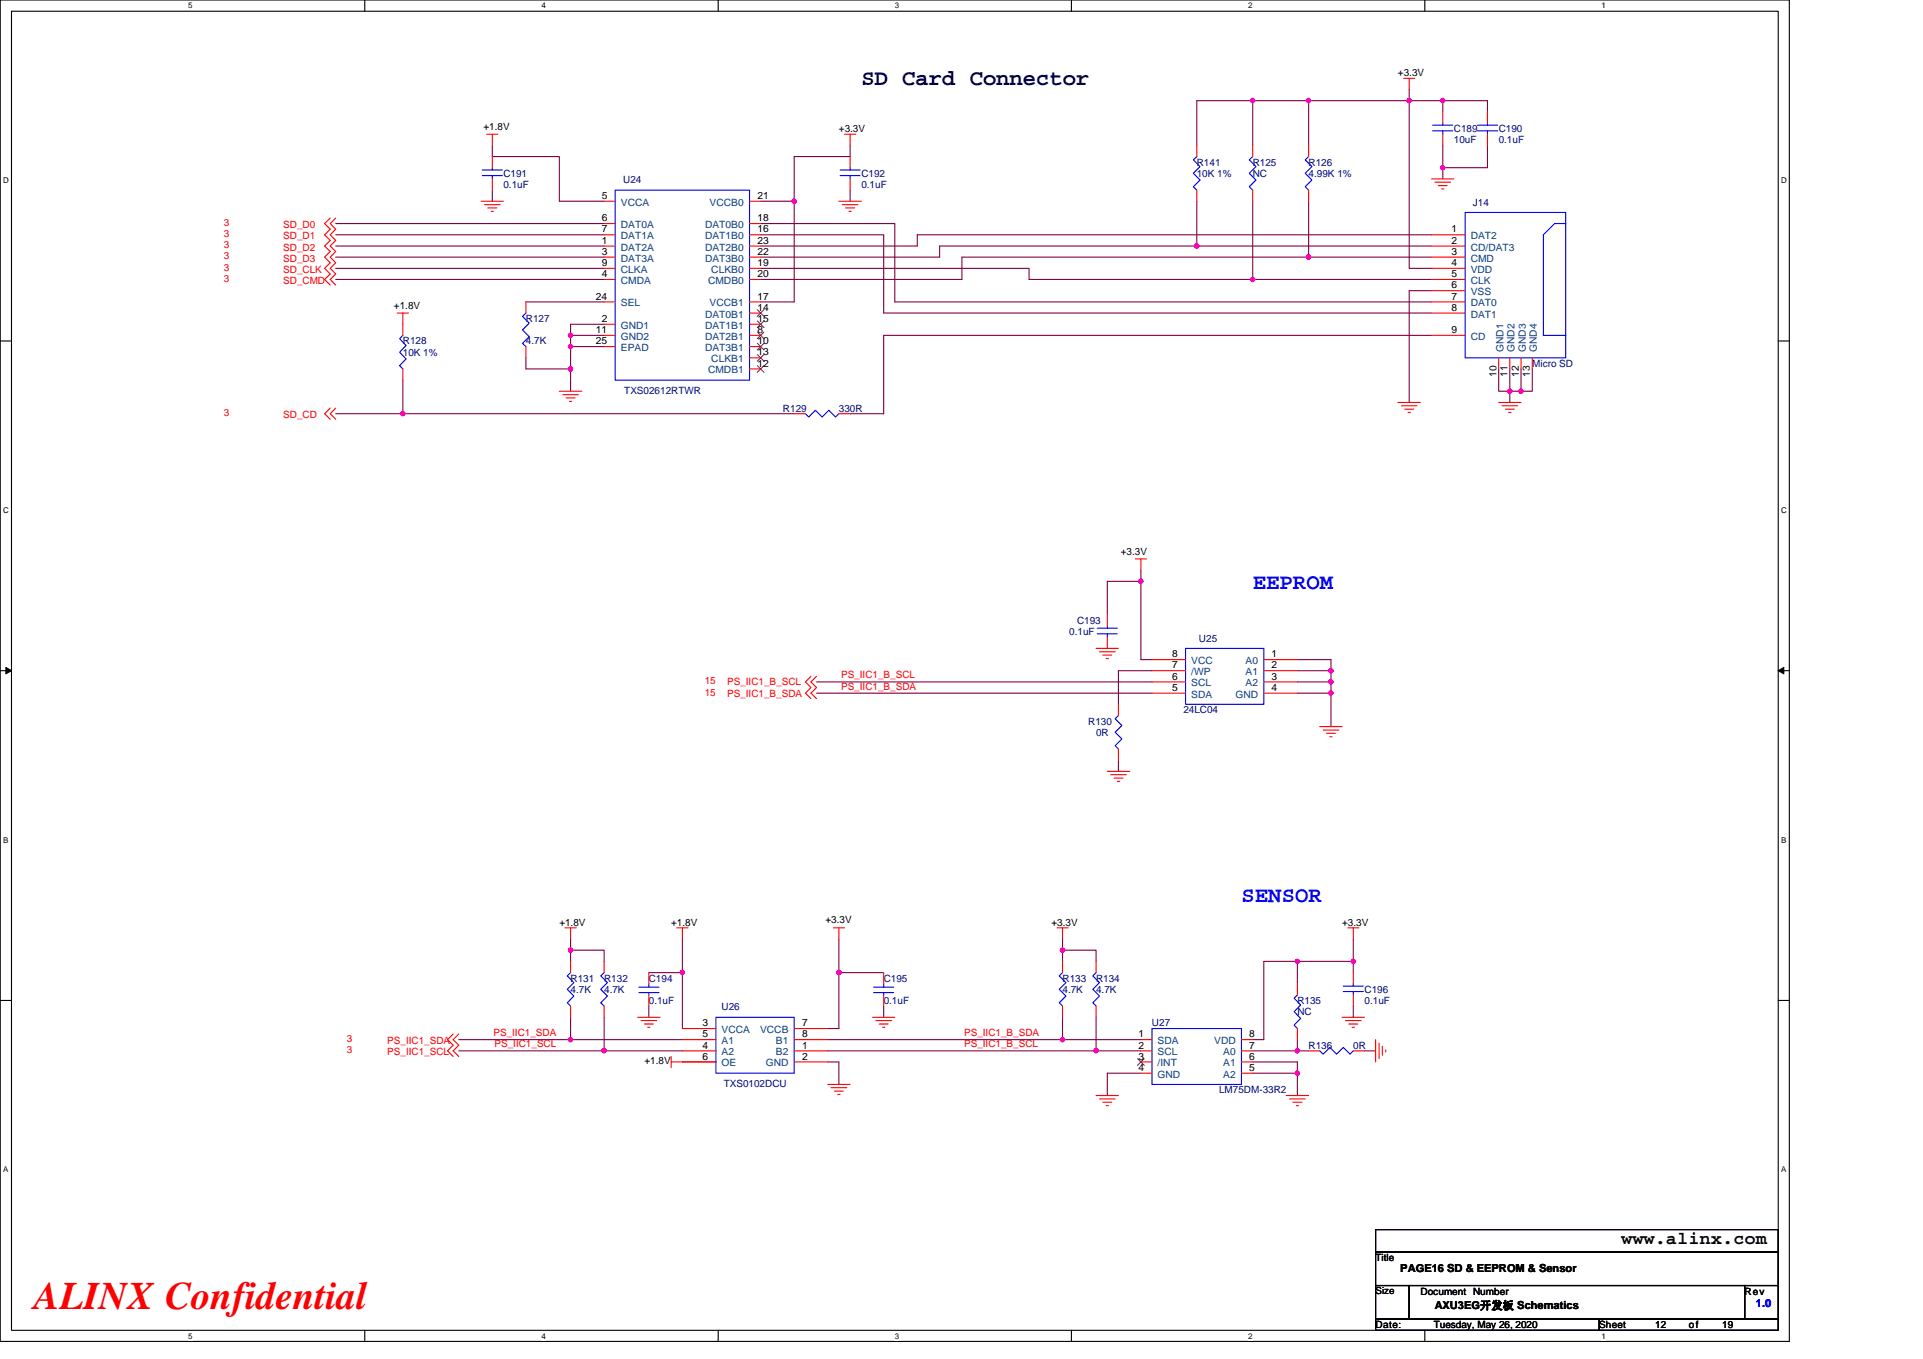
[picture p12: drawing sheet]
<svg xmlns="http://www.w3.org/2000/svg" width="297mm" height="210mm" viewBox="0 0 297 210" stroke-linecap="round" stroke-linejoin="round" font-family="sans-serif">
<path d="M0 0h276.4v207.3h-276.4zM1.8 1.7h272.9v203.8h-272.9z" fill="none" stroke="#000" stroke-width=".17"/>
<g fill="#fff">
<path d="M29.1 .2h.6v1.4h-.6z"/>
<path d="M29.1 205.7h.6v1.4h-.6z"/>
</g>
<path d="M56.3 0v1.7M56.3 205.5v1.8" fill="none" stroke="#000" stroke-width=".17"/>
<g fill="#fff">
<path d="M83.6 .2h.7v1.4h-.7z"/>
<path d="M83.6 205.7h.7v1.4h-.7z"/>
</g>
<path d="M110.9 0v1.7M110.9 205.5v1.8" fill="none" stroke="#000" stroke-width=".17"/>
<g fill="#fff">
<path d="M138.2 .2h.7v1.4h-.7z"/>
<path d="M138.2 205.7h.7v1.4h-.7z"/>
</g>
<path d="M165.5 0v1.7M165.5 205.5v1.8" fill="none" stroke="#000" stroke-width=".17"/>
<g fill="#fff">
<path d="M192.8 .2h.6v1.4h-.6z"/>
<path d="M192.8 205.7h.6v1.4h-.6z"/>
</g>
<path d="M220.1 0v1.7M220.1 205.5v1.8" fill="none" stroke="#000" stroke-width=".17"/>
<g fill="#fff">
<path d="M247.4 .2h.6v1.4h-.6z"/>
<path d="M247.4 205.7h.6v1.4h-.6z"/>
<path d="M.5 27.2h.8v1.4h-.8z"/>
<path d="M275.1 27.2h.9v1.4h-.9z"/>
<path d="M.5 78.1h.8v1.4h-.8z"/>
<path d="M275.1 78.1h.9v1.4h-.9z"/>
</g>
<path d="M0 52.7h1.8M274.7 52.7h1.7" fill="none" stroke="#000" stroke-width=".17"/>
<g fill="#fff">
<path d="M.5 129.1h.8v1.4h-.8z"/>
<path d="M275.1 129.1h.8v1.4h-.8z"/>
</g>
<path d="M0 103.6h1.8M274.7 103.6h1.7" fill="none" stroke="#000" stroke-width=".17"/>
<path d="M.9 103.1l.9 .5-.9 .5zM274.7 103.6l.8-.5v1z" fill="#000" stroke="#000" stroke-width=".15"/>
<g fill="#fff">
<path d="M.5 180h.8v1.4h-.8z"/>
<path d="M275.1 180h.8v1.4h-.8z"/>
</g>
<path d="M0 154.6h1.8M274.7 154.6h1.7M212.5 190h62.2v3.5h-62.2zM212.5 193.5h62.2v5.1h-62.2zM212.5 198.6h5.2v5.2h-5.2zM217.7 198.6h51.8v5.2h-51.8zM269.5 198.6h5.2v5.2h-5.2zM212.5 203.8h34.5v1.7h-34.5zM247 203.8h27.7v1.7h-27.7z" fill="none" stroke="#000" stroke-width=".17"/>
<g fill="none" stroke="#800040" stroke-width=".17">
<path d="M193.5 15.6h8.6M193.5 15.6v6.9M193.5 15.6h-8.6v6.9M202.1 15.6h20.8M202.1 15.6v6.9M217.7 13.8v27.7h3.4M222.9 15.6h6.9v1.7M222.9 15.6v1.7M51.9 34.5h41.4M51.9 36.3h41.4M51.9 38h41.4M51.9 39.7h41.4"/>
<path d="M76 29.4v1.7M76 22.5v1.7h10.4v6.9h6.9M117.5 36.3h19v12.1h84.6M117.5 34.5h20.7v12.2h82.9M117.5 31.1h5.2M122.7 31.1v15.6h-5.2M131.3 22.5v1.7h-8.6v6.9M131.3 29.4v1.7M184.9 31.1v6.9h-39.8v1.7h-27.6M184.9 38h36.2M193.5 31.1v12.1M202.1 39.7h-53.5v3.5h-31.1"/>
<path d="M202.1 31.1v8.6M202.1 39.7h19M221.1 36.3h-79.4v1.7h-24.2M222.9 22.5v3.4M222.9 25.9v1.7M229.8 22.5v3.4h-6.9M51.9 41.5h41.4M51.9 43.2h41.4M62.2 58.7v5.2M81.2 46.7h12.1M81.2 55.3v1.7h6.9M88.1 57v3.5"/>
<path d="M88.1 51.8v1.8M88.1 53.6h5.2M88.1 51.8h5.2M88.1 53.6v3.4M93.3 50.1h-5.2v1.7M117.5 41.5h41.5v1.7h34.5M193.5 43.2h27.6M221.1 44.9h-3.4v17.3M221.1 51.8h-84.6v12.1h-5.2M231.5 57v3.5h1.7M233.2 57v3.5M234.9 57v3.5"/>
<path d="M236.7 57v3.5h-1.8M51.9 63.9h10.3M62.2 63.9h60.5M233.2 60.5h1.7M233.2 60.5v1.7M176.2 89.8v12.1h1.7M176.2 89.8h-5.2v5.2M176.2 88.1v1.7M126.1 105.4h51.8M126.1 107.1h51.8M172.8 117.5v1.7M177.9 103.6h-5.1v5.2"/>
<path d="M200.4 105.4h5.2M200.4 107.1h5.2M200.4 101.9h5.2v1.7M200.4 103.6h5.2M205.6 105.4v1.7M205.6 103.6v1.8M205.6 107.1v5.2M88.1 145.1v1.7M88.1 157.2v3.4M88.1 146.8v1.7M88.1 146.8h5.2v1.7M93.3 157.2v5.2"/>
<path d="M100.2 150.3h5.2M100.2 155.4v1.8M105.4 150.3v8.6M105.4 145.1v5.2M129.6 150.3h6.9M129.6 150.3v8.6h-1.7M129.6 145.1v5.2M136.5 155.4v1.8M164.1 146.8v1.7M164.1 157.2v3.4M164.1 145.1v1.7M164.1 146.8h5.2v1.7"/>
<path d="M169.3 157.2v5.2M200.4 148.5h8.6M200.4 152v-3.5h-5.2v12.1h-1.7M209 155.4v1.8M209 148.5v1.8M209 145.1v3.4M70.9 160.6h17.2M70.9 162.4h22.4M88.1 160.6h17.3M93.3 162.4h12.1M105.4 164.1h5.2M127.9 160.6h36.2"/>
<path d="M127.9 162.4h41.4M127.9 164.1h1.7v3.5M164.1 160.6h12.1M169.3 162.4h6.9M176.2 165.8h-5.2v3.5M193.5 165.8h6.9M193.5 164.1h6.9v1.7M193.5 162.4h6.9M200.4 165.8v3.5M200.4 160.6v1.8h1.7M210.8 162.4h1.7"/>
</g>
<g fill="#f0f" stroke="#f0f" stroke-width=".17">
<circle cx="209" cy="148.5" r=".33"/>
<circle cx="200.4" cy="148.5" r=".33"/>
<circle cx="200.4" cy="162.3" r=".34"/>
<circle cx="105.4" cy="150.3" r=".34"/>
<circle cx="129.6" cy="150.3" r=".34"/>
<circle cx="88.1" cy="146.8" r=".34"/>
<circle cx="164.1" cy="146.8" r=".34"/>
<circle cx="164.1" cy="160.6" r=".34"/>
<circle cx="169.3" cy="162.3" r=".34"/>
<circle cx="205.6" cy="105.4" r=".33"/>
<circle cx="205.6" cy="103.6" r=".34"/>
<circle cx="205.6" cy="107.1" r=".34"/>
<circle cx="176.2" cy="89.8" r=".34"/>
<circle cx="200.4" cy="165.8" r=".33"/>
<circle cx="88.1" cy="57" r=".34"/>
<circle cx="122.7" cy="31.1" r=".34"/>
<circle cx="88.1" cy="53.5" r=".33"/>
<circle cx="88.1" cy="51.8" r=".34"/>
<circle cx="184.8" cy="38" r=".34"/>
<circle cx="193.5" cy="43.2" r=".34"/>
<circle cx="222.8" cy="15.5" r=".34"/>
<circle cx="222.8" cy="25.9" r=".34"/>
<circle cx="234.9" cy="60.4" r=".34"/>
<circle cx="233.2" cy="60.4" r=".34"/>
<circle cx="217.7" cy="15.5" r=".34"/>
<circle cx="202.1" cy="15.5" r=".34"/>
<circle cx="202.1" cy="39.7" r=".34"/>
<circle cx="62.2" cy="63.9" r=".34"/>
<circle cx="88.1" cy="160.6" r=".34"/>
<circle cx="93.3" cy="162.3" r=".34"/>
<circle cx="193.5" cy="15.5" r=".34"/>
</g>
<g fill="none" stroke="#f00" stroke-width=".17">
<path d="M216.8 12.1h1.7M217.7 12.1v1.7M222.9 17.3v1.7M229.8 17.3v1.7M51 33.7l-.9 .8 .9 .9-.9 .9 .9 .8-.9 .9 .9 .9-.9 .8 .9 .9-.9 .9 .9 .8-.9 .9 .9 .8M51.9 33.7l-.9 .8 .9 .9-.9 .9 .9 .8-.9 .9 .9 .9-.9 .8 .9 .9-.9 .9 .9 .8-.9 .9 .9 .8M74.3 31.1h3.5M74.8 31.6h2.5M75.2 20.7h1.7M75.4 32.1h1.3M75.9 32.7h.3M76 24.2v1.7"/>
<path d="M76 27.6v1.8M76 20.7v1.8M93.3 31.1h1.7M93.3 34.5h1.7M93.3 36.3h1.7M93.3 38h1.7M93.3 39.7h1.7M115.8 31.1h1.7M115.8 34.5h1.7M115.8 36.3h1.7M115.8 38h1.7M115.8 39.7h1.7"/>
<path d="M129.6 31.1h3.5M130.1 31.6h2.4M130.4 20.7h1.8M130.6 32.1h1.4M131.1 32.7h.4M131.3 20.7v1.8M131.3 24.2v1.7M131.3 27.6v1.8M184.9 29.4v1.7M184.9 22.5v1.7M193.5 29.4v1.7M193.5 22.5v1.7"/>
<path d="M202.1 29.4v1.7M202.1 22.5v1.7M221.1 27.6h3.5M221.1 38h5.2M221.1 39.7h5.2M221.1 36.3h5.2M221.7 28.2h2.4M222.2 28.7h1.3M222.7 29.2h.3M222.9 20.7v1.8M229.8 20.7v1.8M61.4 48.4h1.7"/>
<path d="M62.2 48.4v3.4M62.2 57v1.7M81.2 53.6v1.7M81.2 46.7v1.7M93.3 41.5h1.7M93.3 43.2h1.7M93.3 46.7h1.7M93.3 50.1h1.7M93.3 51.8h1.7M93.3 53.6h1.7M115.8 41.5h1.7M115.8 43.2h1.7"/>
<path d="M115.8 46.7h1.7M115.8 48.4h1.7M115.8 50.1h1.7M115.8 51.8h1.7M115.8 53.6h1.7M115.8 55.3h1.7M115.8 57h1.7M221.1 41.5h5.2M221.1 43.2h5.2M221.1 44.9h5.2M221.1 46.7h5.2M221.1 48.4h5.2"/>
<path d="M221.1 51.8h5.2M231.5 55.3v1.7M233.2 55.3v1.7M234.9 55.3v1.7M236.7 55.3v1.7M51 63.1l-.9 .8 .9 .9M51.9 63.1l-.9 .8 .9 .9M86.4 60.5h3.5M86.9 61h2.4M87.4 61.5h1.4M88 62h.3M122.7 63.9h1.7"/>
<path d="M129.6 63.9h1.7M215.9 62.2h3.5M216.5 62.7h2.4M217 63.2h1.4M217.5 63.7h.3M231.5 62.2h3.4M232 62.7h2.4M232.5 63.2h1.4M233 63.7h.4M171 95v1.7M171 98.5v1.7M175.4 86.4h1.7"/>
<path d="M176.2 86.4v1.7M125.3 104.5l-.9 .9 .9 .8-.9 .9 .9 .9M126.1 104.5l-.8 .9 .8 .8-.8 .9 .8 .9M169.3 100.2h3.5M169.8 100.7h2.5M170.3 101.2h1.4M170.9 101.7h.3M171 119.2h3.5M171.6 119.7h2.4M172.8 108.8v1.8M172.8 115.7v1.8M177.9 107.1h5.2"/>
<path d="M177.9 101.9h5.2M177.9 103.6h5.2M177.9 105.4h5.2M195.2 107.1h5.2M195.2 101.9h5.2M195.2 103.6h5.2M195.2 105.4h5.2M203.9 112.3h3.4M204.4 112.8h2.4M204.9 113.3h1.4M205.4 113.8h.4M172.1 120.2h1.4"/>
<path d="M172.6 120.7h.3M70 159.8l-.9 .8 .9 .9-.9 .9 .9 .8M70.9 159.8l-.9 .8 .9 .9-.9 .9 .9 .8M87.3 143.4h1.7M88.1 143.4v1.7M88.1 155.4v1.8M88.1 148.5v1.8M93.3 155.4v1.8M93.3 148.5v1.8M98.5 157.2h3.5M99 157.7h2.4M99.5 158.2h1.4"/>
<path d="M100.1 158.7h.3M100.2 153.7v1.7M100.2 150.3v1.7M104.5 143.4h1.8M105.4 143.4v1.7M105.4 158.9h5.2M122.7 158.9h5.2M128.7 143.4h1.7M129.6 143.4v1.7M134.8 157.2h3.4M135.3 157.7h2.4M135.8 158.2h1.4"/>
<path d="M136.3 158.7h.4M136.5 153.7v1.7M136.5 150.3v1.7M163.3 143.4h1.7M164.1 143.4v1.7M164.1 155.4v1.8M164.1 148.5v1.8M169.3 155.4v1.8M169.3 148.5v1.8M200.4 158.9v1.7M200.4 152v1.7M207.3 157.2h3.5"/>
<path d="M207.8 157.7h2.4M208.2 143.4h1.7M208.3 158.2h1.4M208.9 158.7h.3M209 143.4v1.7M209 150.3v1.7M209 153.7v1.7M103.7 164.1h6.9M103.7 163.2v1.8M105.4 160.6h5.2M105.4 162.4h5.2M122.7 160.6h5.2"/>
<path d="M122.7 164.1h5.2M122.7 162.4h5.2M127.9 167.6h3.4M128.4 168.1h2.4M128.9 168.6h1.4M129.4 169.1h.4M169.3 169.3h3.5M169.8 169.8h2.5M170.3 170.3h1.4M170.9 170.8h.3M176.2 160.6h1.7M176.2 162.4h1.7"/>
<path d="M176.2 164.1h1.7M176.2 165.8h1.7M191.8 165.8h1.7M191.8 164.1h1.7M191.8 162.4h1.7M191.8 160.6h1.7M198.7 169.3h3.4M199.2 169.8h2.4M199.7 170.3h1.4M200.2 170.8h.4M202.1 162.4h1.8M209 162.4h1.8"/>
<path d="M212.5 160.6v3.5M213 161.2v2.4M213.5 161.7v1.3M214.1 162.2v.3"/>
</g>
<g fill="none" stroke="#00f" stroke-width=".17">
<path d="M221.3 19.3h3.1M222.9 19v.3M228.2 19.3h3.1M229.8 19v.3M74.5 27.1h3.1M74.5 26.3h3.1M76 25.9v.4M76 27.1v.5M95 29.4h20.8v29.3h-20.8zM129.8 27.1h3.1M129.8 26.3h3.1M131.3 25.9v.4"/>
<path d="M131.3 27.1v.5M184.9 24.2l-.6 .5 1.1 1-1.1 1.1 1.1 1-1.1 1.1 .6 .5M193.5 24.2l-.5 .5 1 1-1 1.1 1 1-1 1.1 .5 .5M202.1 24.2l-.5 .5 1 1-1 1.1 1 1-1 1.1 .5 .5M221.3 20.2h3.1M222.9 20.2v.5M226.3 32.8h15.5v22.5h-15.5zM228.2 20.2h3.1M229.8 20.2v.5M241.8 34.5h-1.7l-1.7 1.8v15.5h3.4M62.2 51.8l-.5 .5 1 1.1-1 1 1 1.1-1 1 .5 .5M81.2 48.4l-.5 .5 1 1-1 1.1 1 1-1 1 .5 .6"/>
<path d="M124.4 63.9l.5 .5 1.1-1 1 1 1-1 1.1 1 .5-.5M169.5 97.9h3.1M169.5 97.1h3.1M171 96.7v.4M171 97.9v.6M172.8 110.6l-.5 .5 1 1-1 1 1 1.1-1 1 .5 .5M183.1 100.2h12.1v8.6h-12.1zM88.1 150.3l-.5 .5 1 1-1 1.1 1 1-1 1 .5 .5M93.3 150.3l-.5 .5 1 1-1 1.1 1 1-1 1 .5 .5M98.7 152.5h3.1M98.7 153.4h3.1M100.2 153.4v.3"/>
<path d="M100.2 152v.5M110.6 157.2h12.1v8.6h-12.1zM134.9 152.5h3.1M134.9 153.4h3.1M136.5 153.4v.3M136.5 152v.5M164.1 150.3l-.5 .5 1.1 1-1.1 1.1 1.1 1-1.1 1 .5 .5M169.3 150.3l-.5 .5 1 1-1 1.1 1 1-1 1 .5 .5M177.9 158.9h13.9v8.7h-13.9zM200.4 153.7l-.5 .5 1 1.1-1 1 1 1.1-1 1 .5 .5M207.5 153.2h3.1M207.5 152.4h3.1"/>
<path d="M209 152v.4M209 153.2v.5M203.9 162.4l.5 .5 1-1.1 1.1 1.1 1-1.1 1 1.1 .5-.5"/>
</g>
<g fill="none" stroke="#804000" stroke-width=".15">
<path d="M117 47.9l1 1M117 49.6l1 1M117 51.3l1 1M117 53l1 1.1M117 54.8l1 1M117 56.5l1 1M118 47.9l-1 1M118 49.6l-1 1M118 51.3l-1 1M118 53l-1 1.1M118 54.8l-1 1M118 56.5l-1 1"/>
<path d="M175.7 163.6l1.1 1M176.7 163.6l-1 1"/>
</g>
<text font-size="6" fill="#f00" x="5.2" y="202.3">ALINX Confidential</text>
<text font-size="3.4" fill="#000040" x="133.1" y="13.2">SD Card Connector</text>
<g font-size="3.4" fill="#00f">
<text x="193.5" y="90.9">EEPROM</text>
<text x="191.8" y="139.3">SENSOR</text>
</g>
<text font-size="2.8" x="250.5" y="192.3">www.alinx.com</text>
<g font-size="1.7">
<text x="216.3" y="196.6">PAGE16 SD &amp; EEPROM &amp; Sensor</text>
<text x="221.7" y="202.3">AXU3EG开发板 Schematics</text>
</g>
<text font-size="1.7" fill="#00f" x="271.2" y="202">1.0</text>
<g font-size="1.5">
<text x="215.9" y="11.8">+3.3V</text>
<text x="74.7" y="20.1">+1.8V</text>
<text x="129.6" y="20.4">+3.3V</text>
<text x="92.9" y="30.7">5</text>
<text x="92.9" y="34.2">6</text>
<text x="92.9" y="35.9">7</text>
<text x="117" y="30.7">21</text>
<text x="117" y="34.2">18</text>
<text x="117" y="35.9">16</text>
<text x="224.2" y="35.9">1</text>
<text x="92.9" y="37.7">1</text>
<text x="92.9" y="39.4">3</text>
<text x="92.9" y="41.1">9</text>
<text x="117" y="37.7">23</text>
<text x="117" y="39.4">22</text>
<text x="117" y="41.1">19</text>
<text x="224.2" y="37.7">2</text>
<text x="224.2" y="39.4">3</text>
<text x="224.2" y="41.1">4</text>
<text x="60.9" y="47.7">+1.8V</text>
<text x="92.1" y="46.3">24</text>
<text x="92.9" y="42.8">4</text>
<text x="117" y="42.8">20</text>
<text x="117" y="46.3">17</text>
<text x="224.2" y="42.8">5</text>
<text x="224.2" y="44.6">6</text>
<text x="224.2" y="46.3">7</text>
<text x="92.1" y="51.5">11</text>
<text x="92.1" y="53.2">25</text>
<text x="92.9" y="49.7">2</text>
<text x="117" y="48">14</text>
<text x="117" y="49.7">15</text>
<text x="117" y="51.5">8</text>
<text x="117" y="53.2">10</text>
<text x="224.2" y="48">8</text>
<text x="224.2" y="51.5">9</text>
<text x="117" y="56.6">12</text>
<text x="117" y="54.9">13</text>
<text x="231.1" y="58.3" transform="rotate(-90 231.1 58.3)">10</text>
<text x="232.9" y="58.3" transform="rotate(-90 232.9 58.3)">11</text>
<text x="234.6" y="58.3" transform="rotate(-90 234.6 58.3)">12</text>
<text x="236.3" y="58.3" transform="rotate(-90 236.3 58.3)">13</text>
<text x="173.1" y="85.7">+3.3V</text>
<text x="181" y="101.6">8</text>
<text x="196.4" y="101.6">1</text>
<text x="181" y="106.7">5</text>
<text x="181" y="103.3">7</text>
<text x="181" y="105">6</text>
<text x="196.4" y="103.3">2</text>
<text x="196.4" y="105">3</text>
<text x="196.4" y="106.7">4</text>
<text x="86.4" y="143">+1.8V</text>
<text x="103.7" y="143">+1.8V</text>
<text x="127.5" y="142.7">+3.3V</text>
<text x="162.4" y="143">+3.3V</text>
<text x="207.3" y="143">+3.3V</text>
<text x="108.5" y="160.3">5</text>
<text x="108.5" y="158.6">3</text>
<text x="123.9" y="160.3">8</text>
<text x="123.9" y="158.6">7</text>
<text x="175.8" y="160.3">1</text>
<text x="193" y="160.3">8</text>
<text x="99.5" y="164.4">+1.8V</text>
<text x="108.5" y="163.7">6</text>
<text x="108.5" y="162">4</text>
<text x="123.9" y="162">1</text>
<text x="123.9" y="163.7">2</text>
<text x="175.8" y="162">2</text>
<text x="175.8" y="163.7">3</text>
<text x="175.8" y="165.5">4</text>
<text x="193" y="165.5">5</text>
<text x="193" y="163.7">6</text>
<text x="193" y="162">7</text>
<text x="212.5" y="194.9">Title</text>
<text x="212.5" y="200">Size</text>
<text x="219.4" y="200">Document Number</text>
<text x="269.5" y="200">Rev</text>
<text x="212.5" y="205.2">Date:</text>
<text x="221.5" y="205.2">Tuesday, May 26, 2020</text>
<text x="247" y="205.2">Sheet</text>
<text x="255.7" y="205.2">12</text>
<text x="260.9" y="205.2">of</text>
<text x="266" y="205.2">19</text>
</g>
<g font-size="1.5" fill="#000080">
<text x="224.6" y="20.4">C189</text>
<text x="224.6" y="22.1">10uF</text>
<text x="231.5" y="20.4">C190</text>
<text x="231.5" y="22.1">0.1uF</text>
<text x="77.8" y="27.3">C191</text>
<text x="77.8" y="29">0.1uF</text>
<text x="96.3" y="28.3">U24</text>
<text x="133.1" y="27.3">C192</text>
<text x="133.1" y="29">0.1uF</text>
<text x="184.9" y="25.6">R141</text>
<text x="184.9" y="27.3">10K 1%</text>
<text x="193.5" y="25.6">R125</text>
<text x="193.5" y="27.3">NC</text>
<text x="202.1" y="25.6">R126</text>
<text x="202.1" y="27.3">4.99K 1%</text>
<text x="227.5" y="31.8">J14</text>
<text x="62.2" y="53.2">R128</text>
<text x="81.2" y="49.8">R127</text>
<text x="81.2" y="53.2">4.7K</text>
<text x="62.2" y="54.9">10K 1%</text>
<text x="236.7" y="56.7">Micro SD</text>
<text x="96.4" y="60.8">TXS02612RTWR</text>
<text x="120.9" y="63.6">R129</text>
<text x="129.6" y="63.6">330R</text>
<text x="165.2" y="98.1">0.1uF</text>
<text x="166.4" y="96.4">C193</text>
<text x="185.2" y="99.2">U25</text>
<text x="168.1" y="112">R130</text>
<text x="169.3" y="113.7">0R</text>
<text x="182.8" y="110.2">24LC04</text>
<text x="88.1" y="151.7">R131</text>
<text x="88.1" y="153.4">4.7K</text>
<text x="93.3" y="151.7">R132</text>
<text x="93.3" y="153.4">4.7K</text>
<text x="100.2" y="151.7">C194</text>
<text x="100.2" y="155.1">0.1uF</text>
<text x="111.5" y="156">U26</text>
<text x="136.5" y="151.7">C195</text>
<text x="136.5" y="155.1">0.1uF</text>
<text x="164.1" y="151.7">R133</text>
<text x="164.1" y="153.4">4.7K</text>
<text x="169.3" y="151.7">R134</text>
<text x="169.3" y="153.4">4.7K</text>
<text x="200.4" y="155.1">R135</text>
<text x="210.8" y="153.4">C196</text>
<text x="210.8" y="155.1">0.1uF</text>
<text x="177.9" y="158.6">U27</text>
<text x="200.4" y="156.8">NC</text>
<text x="111.8" y="167.9">TXS0102DCU</text>
<text x="202.1" y="162">R136</text>
<text x="209" y="162">0R</text>
<text x="188.3" y="169">LM75DM-33R2</text>
</g>
<g font-size="1.5" fill="#f00">
<text x="34.6" y="34.9">3</text>
<text x="43.7" y="35.3">SD_D0</text>
<text x="34.6" y="36.6">3</text>
<text x="34.6" y="38.4">3</text>
<text x="34.6" y="40.1">3</text>
<text x="34.6" y="41.8">3</text>
<text x="43.7" y="37">SD_D1</text>
<text x="43.7" y="38.7">SD_D2</text>
<text x="43.7" y="40.4">SD_D3</text>
<text x="34.6" y="43.5">3</text>
<text x="43.7" y="42.2">SD_CLK</text>
<text x="43.7" y="43.9">SD_CMD</text>
<text x="34.6" y="64.3">3</text>
<text x="43.7" y="64.6">SD_CD</text>
<text x="108.9" y="107.5">15</text>
<text x="108.9" y="105.7">15</text>
<text x="112.3" y="107.6">PS_IIC1_B_SDA</text>
<text x="112.3" y="105.9">PS_IIC1_B_SCL</text>
<text x="129.9" y="106.6">PS_IIC1_B_SDA</text>
<text x="129.9" y="104.8">PS_IIC1_B_SCL</text>
<text x="53.6" y="161">3</text>
<text x="59.8" y="161.4">PS_IIC1_SDA</text>
<text x="76.2" y="160.1">PS_IIC1_SDA</text>
<text x="76.4" y="161.8">PS_IIC1_SCL</text>
<text x="148.9" y="160.1">PS_IIC1_B_SDA</text>
<text x="148.9" y="161.8">PS_IIC1_B_SCL</text>
<text x="53.6" y="162.7">3</text>
<text x="59.8" y="163.1">PS_IIC1_SCL</text>
</g>
<g font-size="1.5" fill="#004080">
<text x="95.9" y="31.8">VCCA</text>
<text x="95.9" y="35.2">DAT0A</text>
<text x="108.9" y="35.2">DAT0B0</text>
<text x="109.6" y="31.8">VCCB0</text>
<text x="95.9" y="37">DAT1A</text>
<text x="95.9" y="38.7">DAT2A</text>
<text x="95.9" y="40.4">DAT3A</text>
<text x="108.9" y="37">DAT1B0</text>
<text x="108.9" y="38.7">DAT2B0</text>
<text x="108.9" y="40.4">DAT3B0</text>
<text x="227.2" y="38.7">CD/DAT3</text>
<text x="227.2" y="40.4">CMD</text>
<text x="227.2" y="37">DAT2</text>
<text x="95.9" y="42.2">CLKA</text>
<text x="95.9" y="43.9">CMDA</text>
<text x="95.9" y="47.3">SEL</text>
<text x="109.4" y="43.9">CMDB0</text>
<text x="109.6" y="47.3">VCCB1</text>
<text x="109.9" y="42.2">CLKB0</text>
<text x="227.2" y="42.2">VDD</text>
<text x="227.2" y="43.9">CLK</text>
<text x="227.2" y="45.6">VSS</text>
<text x="227.2" y="47.3">DAT0</text>
<text x="95.9" y="50.8">GND1</text>
<text x="95.9" y="52.5">GND2</text>
<text x="108.9" y="49.1">DAT0B1</text>
<text x="108.9" y="50.8">DAT1B1</text>
<text x="108.9" y="52.5">DAT2B1</text>
<text x="227.2" y="49.1">DAT1</text>
<text x="227.2" y="52.5">CD</text>
<text x="95.9" y="54.3">EPAD</text>
<text x="108.9" y="54.3">DAT3B1</text>
<text x="109.4" y="57.7">CMDB1</text>
<text x="109.9" y="56">CLKB1</text>
<text x="232.2" y="54.4" transform="rotate(-90 232.2 54.4)">GND1</text>
<text x="233.9" y="54.4" transform="rotate(-90 233.9 54.4)">GND2</text>
<text x="235.7" y="54.4" transform="rotate(-90 235.7 54.4)">GND3</text>
<text x="237.4" y="54.4" transform="rotate(-90 237.4 54.4)">GND4</text>
<text x="184" y="107.8">SDA</text>
<text x="184" y="102.6">VCC</text>
<text x="184" y="104.3">/WP</text>
<text x="184" y="106.1">SCL</text>
<text x="190.8" y="107.8">GND</text>
<text x="192.4" y="102.6">A0</text>
<text x="192.4" y="104.3">A1</text>
<text x="192.4" y="106.1">A2</text>
<text x="111.5" y="161.3">A1</text>
<text x="111.5" y="159.6">VCCA</text>
<text x="117.4" y="159.6">VCCB</text>
<text x="119.9" y="161.3">B1</text>
<text x="178.8" y="161.3">SDA</text>
<text x="187.6" y="161.3">VDD</text>
<text x="111.5" y="164.8">OE</text>
<text x="111.5" y="163.1">A2</text>
<text x="118.3" y="164.8">GND</text>
<text x="119.9" y="163.1">B2</text>
<text x="178.8" y="163.1">SCL</text>
<text x="178.8" y="164.8">/INT</text>
<text x="178.8" y="166.5">GND</text>
<text x="189" y="166.5">A2</text>
<text x="189" y="164.8">A1</text>
<text x="189" y="163.1">A0</text>
</g>
<g font-size="1.2">
<text x="29.1" y="1.3">5</text>
<text x="83.6" y="1.3">4</text>
<text x="138.2" y="1.3">3</text>
<text x="192.8" y="1.3">2</text>
<text x="247.4" y="1.3">1</text>
<text x=".5" y="28.3">D</text>
<text x="275.1" y="28.3">D</text>
<text x=".5" y="79.2">C</text>
<text x="275.1" y="79.2">C</text>
<text x=".5" y="130.2">B</text>
<text x="275.1" y="130.2">B</text>
<text x=".5" y="181.1">A</text>
<text x="275.1" y="181.1">A</text>
<text x="29.1" y="206.8">5</text>
<text x="83.6" y="206.8">4</text>
<text x="138.2" y="206.8">3</text>
<text x="192.8" y="206.8">2</text>
<text x="247.4" y="206.8">1</text>
</g>
</svg>
